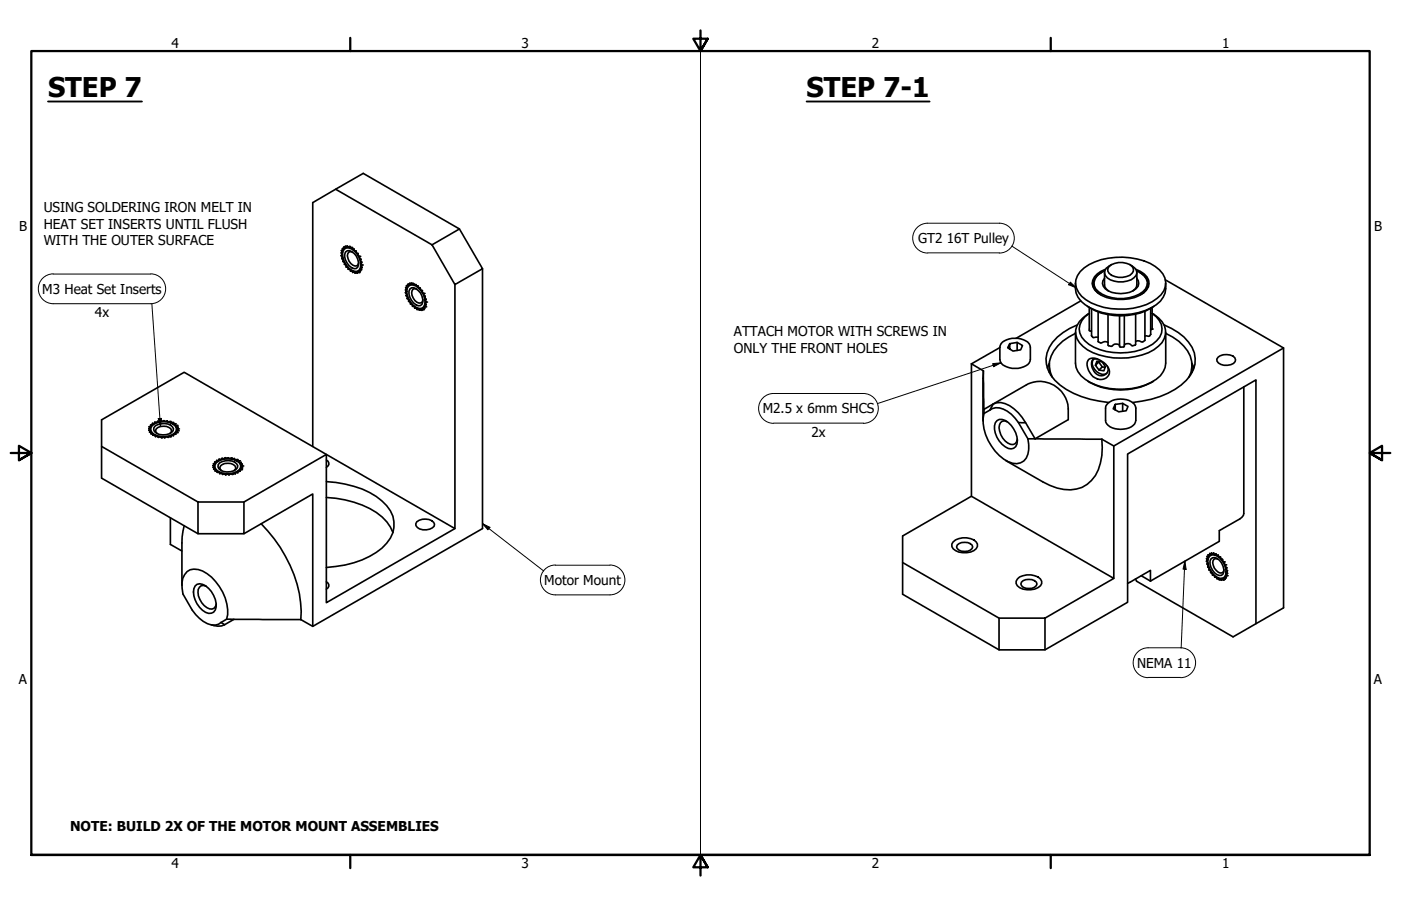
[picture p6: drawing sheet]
<svg xmlns="http://www.w3.org/2000/svg" width="432mm" height="279mm" viewBox="0 0 432 279" stroke-linecap="round" stroke-linejoin="round" font-family="sans-serif">
<!-- layer: Visible (ANSI) -->
<g fill="none" stroke="#000" stroke-width=".51">
<path d="M103.4 58.4l29.8 17.1M106.1 76.8a2.29 2.29 0 0 1 3.2 .7 4.9 4.9 0 0 1 1.4 5.8 2.29 2.29 0 0 1-3.2-.6 5.9 5.9 0 0 1-1.8-5.2zM106.5 77.7a1.73 1.73 0 0 1 2.7 .5 4.1 4.1 0 0 1 1 4.2l-.4 .4a3.8 3.8 0 0 1-3.6-4.4zM107 75.9l-.1 .4-.5-.4v.6l-.5-.3 .1 .6-.5-.2 .2 .7h-.5l.3 .6-.3 .1 .3 .5-.3 .4 .4 .5-.3 .4 .6 .3-.2 .5 .5 .4v.5l.4 .2 .1 .7h.5l.2 .7 .4-.1 .3 .6 .3-.2 .3 .6 .3-.3 .4 .5 .2-.4 .5 .5 .1-.5 .4 .3v-.6l.5 .3-.2-.7 .5 .1M107 75.9h.1M107.1 75.9l.3 .4 .3-.3 .4 .6 .3-.3 .3 .6 .4-.1 .2 .6 .5 .1 .1 .5 .5 .2v.6l.5 .3-.1 .5 .5 .3M108.6 77.7h-1.1a2.92 2.92 0 0 0 2.4 4.3l.5-.3 .2-.7M111.3 79.9v.1M133.2 75.5l8.4-4.9 7.1 12.3-8.5 4.9zM141.6 70.6l-29.6-17.1-15.6 9v75.2M111.3 80l-.2 .4 .4 .4-.2 .4 .3 .5-.3 .2 .3 .6h-.4l.2 .7M111.4 83.2h.1"/>
<path d="M125.2 91.2l.4 .4-.1 .5 .5 .3-.1 .5 .5 .3 .2 .6 .4 .1 .2 .6 .4-.1 .2 .7 .4-.2 .3 .5 .3-.3 .4 .5 .2-.4 .5 .5v-.5l.5 .3v-.6l.5 .3M125.2 91.1l.2-.3-.4-.5 .3-.3-.3-.6 .3-.1-.3-.6h.5l-.2-.6 .5 .1-.1-.6 .5 .3v-.5l.5 .4 .1-.5 .5 .5 .2-.4 .4 .6 .3-.2 .3 .5h.4l.2 .5h.4l.2 .7 .5 .1v.6l.5 .3-.1 .5 .5 .4-.2 .4 .4 .5-.2 .3 .3 .6-.3 .1 .3 .7h-.4l.2 .6h-.5l.2 .5M125.2 91.1v.1M125.9 88.3a2.21 2.21 0 0 1 3.1 .6 4.8 4.8 0 0 1 1.5 5.8 2.28 2.28 0 0 1-3.2-.6 6.1 6.1 0 0 1-1.8-5.1zM126.3 89.2a1.66 1.66 0 0 1 2.6 .4 4 4 0 0 1 1.1 4.3l-.4 .3a3.2 3.2 0 0 1-3.3-2.6l-.3-.9zM128.4 89.2h-1.1a2.92 2.92 0 0 0 2.4 4.2l.5-.3 .2-.6M130.9 95.1v.1M140.2 87.8v75.2l-39.6 22.9v-45.8l-25.4 14.7M148.7 82.9v80.1l-52.3 30.2-3.7-2.1M331.5 87.3a7.1 7.1 0 0 0 4.5 7.6 21.4 21.4 0 0 0 20.4-.9 6.8 6.8 0 0 0 2.9-6.7M332.9 83.8a18.3 18.3 0 0 1 15.5-4.3 13.9 13.9 0 0 1 10 5 5.4 5.4 0 0 1-1.8 7.5 20.4 20.4 0 0 1-18.4 2.2 8.6 8.6 0 0 1-6.7-6.6l.1-1.3 .5-1.3zM333.1 92.8l-19.9 11.5"/>
<path d="M333.8 98l1.9-1.4a5.2 5.2 0 0 0-1.4 8.5 18 18 0 0 0 17.5 2.7 9.3 9.3 0 0 0 6.2-5.1 5.4 5.4 0 0 0-2.9-6.1 6.7 6.7 0 0 1 4.1 6.5 6.8 6.8 0 0 1-3.6 4.8 21.8 21.8 0 0 1-20.4 0 6.8 6.8 0 0 1-3.7-6.1l.4-1.3 .8-1.3zM335.2 94.5a19.5 19.5 0 0 0 20.5 0M335.7 94.8v7.1l.7 .2M336.4 95.2v8.4l.6 .5 1.5-.1M338.5 96.2v9.1l.7 .4h.5a1.62 1.62 0 0 1 1.8-.1M339.6 83.9a4.1 4.1 0 0 0-2.5 4.6l1.2 1.7 1 .7M340.4 84.1l.2 4.4 1 1.2M340.4 85.9a2.3 2.3 0 0 0 1.1 3.8 8.5 8.5 0 0 0 8.6-.7 2.17 2.17 0 0 0 .3-3.1M340.5 83.5a4.3 4.3 0 0 0-3.3 4.6 6.4 6.4 0 0 0 5.6 3.7 11.1 11.1 0 0 0 10.3-2.7 3.3 3.3 0 0 0-1.5-4.9l-1.3-.7M340.7 83.1a5.6 5.6 0 0 0-4.1 4.3 6.5 6.5 0 0 0 6.1 4.7 12.1 12.1 0 0 0 10.6-2.6 3.3 3.3 0 0 0-.6-5l-2.6-1.4M341.5 97v9.4l1.3 .3a1.43 1.43 0 0 1 2.3-.1M341.8 82.2a5.7 5.7 0 0 1 7.1 0 1.72 1.72 0 0 1-.7 2.7 5.8 5.8 0 0 1-6.4-.6l-.4-.7v-.7z"/>
<path d="M342.6 81.6a2.93 2.93 0 0 0-2.2 2.6 3.4 3.4 0 0 0 2.9 2.5 6.6 6.6 0 0 0 6.8-1.7 2.08 2.08 0 0 0-1.2-3l-.7-.4M346.5 97.3v9.5l-1.1 .3-.3-.2v-9.5M350 96.9v9.3l-1.2 .4a1.43 1.43 0 0 0-2.3-.2M350.4 84.1l-.1 4.4-1.2 1.2M351.2 83.9a3.8 3.8 0 0 1 2.1 5.4l-.7 .9-1.1 .7M352.9 96v8.9l-.9 .6a2.06 2.06 0 0 0-2-.2M354.6 95.1v8l-.5 .6-1.2-.1M355.1 94.8v6.7l-.5 .2M359.2 86.3l36.4 21-52.3 30.2-3.7-2.1M299.4 112.2l3.7 2.2M299.4 112.2v40.8M303.1 114.4l.2 11.8"/>
<path d="M303.1 114.4l-.1 15.4M308.2 107.2l-8.8 5M309 105.5a6.8 6.8 0 0 1 8.2 .5l.4 1.1v3.8a3.1 3.1 0 0 1-3 2.5 6.3 6.3 0 0 1-6.1-1.4l-.3-1.1v-3.8l.3-1.1zM311.2 106l-.6 1.3 1.6 1 2.4-.4 .6-1.3-1.7-1-2.3 .4v1.6M313.5 105.6v2.5M323.4 112l-.6 1.5M323.4 112.6v2.3M331.5 102.4v9.6a7 7 0 0 0 4.5 5.9 21.4 21.4 0 0 0 20.4-.9 6.5 6.5 0 0 0 2.9-5v-9.6M331.5 102.8a13.2 13.2 0 0 0-8 8.6l-.1 1.7 .3 1.7 .7 1.6M332 100.2a14.7 14.7 0 0 0-9.3 8.6 9.4 9.4 0 0 0 4 9.9 29 29 0 0 0 15.1 5.4M335.3 117.6a20.3 20.3 0 0 0 20.2 0M335.5 110.9a4 4 0 0 1 4.7 .9l.6 .5a2.55 2.55 0 0 1 1.1 2.5 2.55 2.55 0 0 1-1.7 2.1 4.5 4.5 0 0 1-4.9-5.6z"/>
<path d="M336.9 110.8a3.4 3.4 0 0 0 2.8 4.6h.7l.7-.3M338.1 110.7a1.5 1.5 0 0 0-1.5 .5 1.5 1.5 0 0 0-.1 1.7 2.87 2.87 0 0 0 4.6 2.3 1.86 1.86 0 0 0 .1-2.4M338.6 111.6l1.1 1.6-1 .9M338.7 111.4l-1.1 1.2 1.1 1.5 1.5 .3 .5-1.4-1-1.4-1.6-.2-.5 1.2M339.7 113.2l.9 .1M358.8 100.2a14.7 14.7 0 0 1 9.3 8.6 9.3 9.3 0 0 1-4.1 9.9 28.5 28.5 0 0 1-14.9 5.4M359.3 102.8a12.8 12.8 0 0 1 8 8.6v1.7l-.2 1.7-.7 1.6M367.3 112l.7 1.5M367.4 112.6v2.3M375.4 110.2a4.2 4.2 0 0 1 5.2 .1l.2 .6a2.18 2.18 0 0 1-2.5 1.7 3.2 3.2 0 0 1-3.2-1.2l-.1-.7zM383.3 119.3l-.1 39.6-1.1 1.1-6.3 3.6v3.3l-21.2 12.3M395.6 107.3v80.2l-15.6 8.9-29.7-17.1-.4-.7"/>
<path d="M31.3 137.7l29.7 17.1M46 131.6h.1M46.4 131.1l.7-.1-.1-.4h.7l.1-.4 .6 .1 .2-.4 .6 .2 .3-.4 .6 .3 .4-.3 .5 .3 .6-.2 .2 .3 .7-.1 .1 .4 .7-.1v.4h.7l-.2 .4 .7 .1-.3 .4 .7 .1-.4 .3 .5 .3-.5 .2 .4 .3-.5 .2 .2 .4-.6 .1 .2 .4h-.7v.5l-.7-.1-.1 .4-.7-.1-.2 .3-.6-.2-.4 .3-.5-.3-.5 .3-.4-.3-.6 .2-.2-.4-.7 .1-.1-.4h-.7l.1-.3-.7-.1 .2-.4-.6-.1 .3-.4-.6-.2 .5-.3-.5-.3 .6-.2-.4-.3 .6-.2zM46.9 131.3a5.5 5.5 0 0 1 7.1 0 1.65 1.65 0 0 1-.8 2.7 5.9 5.9 0 0 1-6.3-.6l-.4-.7v-.7zM47.9 131.3a4.5 4.5 0 0 1 5.2 .3l.4 .6a2.23 2.23 0 0 1-2.3 1.8 3.3 3.3 0 0 1-3.8-1.5v-.6zM48.5 133.7l-.6-1a3.1 3.1 0 0 1 4.7-.5l.2 1.1-.5 .4M303.3 126.2l13.1-7.5a8.8 8.8 0 0 1 12.8 7.4v3.3l-10.2 5.9M303.3 127.5a14.3 14.3 0 0 0 8.8 15.4 4 4 0 0 0 5-4.2l-.3-3.4M303.3 126.2v1.3M305.1 126.5l-1.8 1M306.1 124.6a5.5 5.5 0 0 1 6.4 1.4l1.3 1.3 2.3 3.1-2.2-.1a8.7 8.7 0 0 0-7-4.6l-1.8 .8zM307.3 129.7a2.75 2.75 0 0 1 3.5 .6 7.3 7.3 0 0 1 2.6 6.6 2.1 2.1 0 0 1-3.6 .9 7.1 7.1 0 0 1-3-7.4z"/>
<path d="M310.4 130a1.67 1.67 0 0 0-1.9 .1 1.67 1.67 0 0 0-.6 1.9 5.4 5.4 0 0 0 4.3 5.1l.7-.3 .7-1.4M313.9 130.3l2.9 5M316.1 130.4l2.9 4.9M316.8 135.3h2.2M319 135.3l20.6 .1M339.6 135.4a16.3 16.3 0 0 1-3.2 12.7 10 10 0 0 1-10.6 2.4l-4.4-1.9-11.4-6.6M341.6 124.3a6.4 6.4 0 0 1 8.1 .5l.4 1.1v3.7a3.5 3.5 0 0 1-3.8 2.7 5.1 5.1 0 0 1-5.5-2.1v-4.9zM343.3 137.5v40.9M343.7 124.7l-.6 1.3 1.7 1 2.3-.3 .6-1.4-1.7-.9-2.3 .3v1.7M346 124.4v2.4M52.5 159.7v8.2l3.6 2M61 154.8h14.2v9.8h-14.2z"/>
<path d="M65.8 144.7h.1M65.9 144.7l.6 .1-.2 .4 .7 .1-.1 .4M66.6 142.7a5.8 5.8 0 0 1 7.2 0 1.65 1.65 0 0 1-.8 2.7 6 6 0 0 1-6.4-.6l-.4-.7v-.7zM66.9 145.7h.1M67 145.7l.6-.1 .1 .4M67.7 142.7a4.5 4.5 0 0 1 5.3 .4l.3 .5a2.23 2.23 0 0 1-2.3 1.9 3.3 3.3 0 0 1-3.8-1.5v-.7zM67.7 146h.1M67.8 146l.6-.1 .2 .4 .6-.2 .3 .3 .6-.2 .4 .2M68.3 145.2l-.5-1.1a2.99 2.99 0 0 1 4.8 0v.6l-.5 .5M70.5 146.4h.1M74.7 143.1l-.7-.1 .4-.4-.7-.1 .1-.4h-.7v-.4l-.7 .1-.1-.4-.7 .1-.3-.3-.6 .2-.3-.2-.6 .2-.5-.2-.3 .3-.6-.1-.2 .3-.6-.1-.2 .4h-.7l.2 .4-.7 .1 .2 .4-.6 .1 .4 .3-.6 .3 .5 .2-.4 .3 .5 .2-.4 .4M74.7 143.2l-.4 .2 .5 .3-.5 .3 .4 .3-.6 .2 .3 .3-.6 .2 .2 .4h-.7v.4l-.7-.1-.1 .4-.7-.1-.2 .3-.6-.2-.4 .3"/>
<path d="M74.7 143.1v.1M100.6 153.4a29.5 29.5 0 0 1 17.2 6l1.5 1.6 1.8 3.2M100.6 148.5a29.6 29.6 0 0 1 17.1 6 9 9 0 0 1 0 14.5 28.3 28.3 0 0 1-17.1 6M100.6 141.9a1.22 1.22 0 0 1 .8 1.1 1.22 1.22 0 0 1-.8 1.1M56.8 162.1l-.7 3.5v14.9M75.2 164.6l21.2-12.3v40.9M80.5 161.5a41.2 41.2 0 0 1 12.3 27l-.1 2.6M100.6 179.4a1.22 1.22 0 0 1 .8 1.1 1.22 1.22 0 0 1-.8 1.2M128.5 160.9a4.1 4.1 0 0 1 5.2 .2l.2 .6a2.31 2.31 0 0 1-2.5 1.7 2.63 2.63 0 0 1-3.3-1.9zM140.2 163l-83.4-48.2-25.5 14.7v17.9l29.7 17.2M278.2 173.5l29.7 17.1M293.8 167.1a5.5 5.5 0 0 1 7.1 0 1.67 1.67 0 0 1-.7 2.7 6 6 0 0 1-6.4-.6l-.4-.7v-.7z"/>
<path d="M295 168.1a3.6 3.6 0 0 1 4.6 0l.2 .6a2.89 2.89 0 0 1-5 0zM313.6 178.6a5.5 5.5 0 0 1 7.1 0 1.65 1.65 0 0 1-.8 2.6 5.9 5.9 0 0 1-6.3-.5l-.4-.7v-.7zM314.8 179.5a3.6 3.6 0 0 1 4.6 0l.2 .6a2.91 2.91 0 0 1-4.8 .5l-.2-.5zM351.7 177.5l2.9 1.7M354.6 179.2v-3.3l-7.1 4M372.4 171.1l.2 .6-.6-.1 .3 .6-.4 .1 .3 .6-.3 .2 .3 .5-.2 .3 .4 .5-.2 .5 .5 .3-.1 .6 .5 .2v.6l.5 .1 .1 .7h.4l.3 .6 .4-.1 .3 .6 .3-.3 .4 .6 .2-.4 .4 .5 .2-.5 .5 .5v-.6l.5 .3-.1-.6 .5 .2M372.4 171.1h.1M372.4 171.1l.5 .2v-.6l.4 .4 .1-.5 .5 .4 .2-.4 .4 .5 .3-.3 .3 .6 .4-.2 .2 .6h.5l.1 .6 .5 .1 .1 .6 .4 .2v.6l.5 .3-.2 .4 .5 .5-.2 .4 .4 .5-.3 .2 .3 .6-.3 .1 .2 .6h-.4l.2 .6M372.8 171.5a2.29 2.29 0 0 1 3.2 .6 4.9 4.9 0 0 1 1.4 5.9 2.29 2.29 0 0 1-3.2-.6 5.9 5.9 0 0 1-1.8-5.3zM373.2 172.4a1.77 1.77 0 0 1 2.7 .4 4.2 4.2 0 0 1 1 4.2 1.7 1.7 0 0 1-2.6-.3 4.1 4.1 0 0 1-1.1-4.3zM375.3 172.4h-1.1a2.92 2.92 0 0 0 2.4 4.3l.5-.4 .2-.6M378 178.1v.1"/>
<path d="M60.1 180.7a2.27 2.27 0 0 1 3.3 0 7.3 7.3 0 0 1 3 7.4 2.06 2.06 0 0 1-3 .7 7.4 7.4 0 0 1-3.6-7.3zM63.5 180.8a1.67 1.67 0 0 0-1.9 .1 1.67 1.67 0 0 0-.6 1.8 5.4 5.4 0 0 0 4.3 5.1l.7-.2 .7-1.4M65.1 192.7a5 5 0 0 0 4.1 0M68.1 192l1.1 .7M69.8 190.9a14.1 14.1 0 0 0-6-14 5.3 5.3 0 0 0-6.1-.6 5.6 5.6 0 0 0-1.6 5.1l.3 1.8a18.6 18.6 0 0 0 6.3 8.4 4.5 4.5 0 0 0 5.4 .4M69.8 190.9l2.3 .1M69.8 190.9l-1.7 1.1M72.1 191l20.6 .1M72.1 191l-2.9 1.7M307.9 190.6h14.2v9.8h-14.2zM322.1 190.6l21.2-12.2-43.9-25.4-21.2 12.3v18l29.7 17.1M387.1 192.3v-75.1l-39.6 22.8v45.7l-25.4 14.7"/>
</g>
<g fill="#000">
<circle cx="105.2" cy="78" r=".25"/>
<circle cx="105.5" cy="76.6" r=".25"/>
<circle cx="105.9" cy="76.2" r=".25"/>
<circle cx="106.4" cy="75.9" r=".25"/>
<circle cx="107.7" cy="76" r=".25"/>
<circle cx="108.4" cy="76.3" r=".25"/>
<circle cx="110.9" cy="79.1" r=".25"/>
<circle cx="110.6" cy="84.1" r=".25"/>
<circle cx="111.6" cy="81.7" r=".25"/>
<circle cx="125" cy="89.4" r=".25"/>
<circle cx="125.7" cy="87.6" r=".25"/>
<circle cx="126.2" cy="87.4" r=".25"/>
<circle cx="126.8" cy="87.3" r=".25"/>
<circle cx="128.5" cy="95.4" r=".25"/>
<circle cx="129.2" cy="95.6" r=".25"/>
<circle cx="129.9" cy="95.7" r=".25"/>
<circle cx="130.4" cy="95.5" r=".25"/>
<circle cx="130.7" cy="90.5" r=".25"/>
<circle cx="131.2" cy="94.6" r=".25"/>
<circle cx="131.4" cy="93.2" r=".25"/>
<circle cx="355.1" cy="101.5" r=".25"/>
<circle cx="45.8" cy="132.7" r=".25"/>
<circle cx="45.8" cy="132.1" r=".25"/>
<circle cx="46.1" cy="133.3" r=".25"/>
<circle cx="46.4" cy="131.1" r=".25"/>
<circle cx="46.5" cy="133.8" r=".25"/>
<circle cx="48.6" cy="129.9" r=".25"/>
<circle cx="49.5" cy="129.7" r=".25"/>
<circle cx="49.8" cy="135" r=".25"/>
<circle cx="51.8" cy="134.9" r=".25"/>
<circle cx="52.5" cy="130" r=".25"/>
<circle cx="53.3" cy="130.3" r=".25"/>
<circle cx="54" cy="130.7" r=".25"/>
<circle cx="54.5" cy="131.2" r=".25"/>
<circle cx="54.6" cy="133.4" r=".25"/>
<circle cx="54.9" cy="132.8" r=".25"/>
<circle cx="55" cy="132.3" r=".25"/>
<circle cx="65.6" cy="143.6" r=".25"/>
<circle cx="65.7" cy="144.1" r=".25"/>
<circle cx="65.8" cy="143" r=".25"/>
<circle cx="68.4" cy="141.4" r=".25"/>
<circle cx="69.3" cy="141.2" r=".25"/>
<circle cx="71.3" cy="141.2" r=".25"/>
<circle cx="71.6" cy="146.3" r=".25"/>
<circle cx="73.1" cy="141.7" r=".25"/>
<circle cx="73.8" cy="142.1" r=".25"/>
<circle cx="74.4" cy="144.8" r=".25"/>
<circle cx="74.8" cy="143.7" r=".25"/>
<circle cx="371.9" cy="172.3" r=".25"/>
<circle cx="372" cy="173.9" r=".25"/>
<circle cx="373.1" cy="176.6" r=".25"/>
<circle cx="374.4" cy="178" r=".25"/>
<circle cx="375.1" cy="178.5" r=".25"/>
<circle cx="375.8" cy="178.8" r=".25"/>
<circle cx="377.1" cy="178.9" r=".25"/>
<circle cx="377.3" cy="173.3" r=".25"/>
<circle cx="377.8" cy="174.2" r=".25"/>
<circle cx="378.2" cy="177.5" r=".25"/>
</g>
<!-- layer: Border (ANSI) -->
<path d="M107.9 11.7v4M215.9 9.4v6.3l-2.2-3.8h4.4l-2.2 3.8 2.2-3.8M323.8 11.7v4M3.3 139.7h6.4l-3.9-2.2v4.4l3.9-2.2-3.9 2.2M428.5 139.7h-6.4l3.9-2.2v4.4l-3.9-2.2 3.9 2.2M9.7 263.7v-248h412.4v248h-412.4h412.4M107.9 263.7v4M218.1 267.5l-2.2-3.8 2.2 3.8h-4.4l2.2-3.8v6.3M323.8 263.7v4" fill="none" stroke="#000" stroke-width=".7"/>
<!-- layer: Sketch Geometry (ANSI) -->
<path d="M215.9 15.8v248.2" fill="none" stroke="#000" stroke-width=".31"/>
<!-- layer: Symbol (ANSI) -->
<g fill="none" stroke="#000" stroke-width=".31">
<path d="M285.9 78h22.1M308 68.8a4.6 4.6 0 0 1 4.6 4.6 4.6 4.6 0 0 1-4.6 4.6M308 68.8h-22.1a4.6 4.6 0 0 0-4.6 4.6 4.6 4.6 0 0 0 4.6 4.6M311.8 75.9l19.9 12.9M16.4 84.5h30.1M16.4 84.5a4.6 4.6 0 0 0-4.6 4.5 4.6 4.6 0 0 0 4.6 4.7h30a4.6 4.6 0 0 0 4.7-4.6 4.6 4.6 0 0 0-4.6-4.6M46.8 93.6l2.7 37.9M329.9 87l1.8 1.8-2.3-1zM305.9 112.1l2.6-.2-2.2 1.2zM308.5 111.9l-38.1 12.6M48.8 129.1l1-.1-.3 2.5zM238.4 121.3a4.6 4.6 0 0 0-4.6 4.7 4.6 4.6 0 0 0 4.6 4.6"/>
<path d="M238.4 121.3h27.7M238.4 130.5h27.7M266.1 121.3a4.6 4.6 0 0 1 4.6 4.7 4.6 4.6 0 0 1-4.6 4.6M148.7 161.5l2.3 1.1-.6 .8zM148.7 161.5l18.9 14.6M171.1 174.3h16.9M171.2 174.2a4.6 4.6 0 0 0-4.6 4.6 4.6 4.6 0 0 0 4.6 4.7h16.8a4.6 4.6 0 0 0 4.6-4.7 4.6 4.6 0 0 0-4.6-4.6M365.2 173l.4 2.6-1-.1zM365.2 173l-1.2 26.8M353.9 199.8a4.6 4.6 0 0 0-4.7 4.6 4.6 4.6 0 0 0 4.7 4.6M353.9 199.8h10M363.9 199.8a4.6 4.6 0 0 1 4.6 4.6 4.6 4.6 0 0 1-4.6 4.6"/>
<path d="M353.9 208.9h10"/>
</g>
<g fill="#000">
<path d="M329.9 87l1.8 1.8-2.3-1z" fill-rule="evenodd"/>
<path d="M305.9 112.1l2.6-.2-2.2 1.2z" fill-rule="evenodd"/>
<path d="M48.8 129.1l1-.1-.3 2.5z" fill-rule="evenodd"/>
<path d="M148.7 161.5l2.3 1.1-.6 .8z" fill-rule="evenodd"/>
<path d="M365.2 173l.4 2.6-1-.1z" fill-rule="evenodd"/>
</g>
<path d="M14.8 31.3h29M248.6 31.3h37.9" fill="none" stroke="#000" stroke-width=".57"/>
<g font-size="8.4">
<text x="14.8" y="29.9">STEP 7</text>
<text x="248.6" y="29.9">STEP 7-1</text>
</g>
<g font-size="4.2">
<text x="52.8" y="14.7">4</text>
<text x="160.8" y="14.7">3</text>
<text x="268.7" y="14.7">2</text>
<text x="376.7" y="14.7">1</text>
<text x="13.5" y="65.5">USING SOLDERING IRON MELT IN</text>
<text x="5.9" y="71.4">B</text>
<text x="13.5" y="70.5">HEAT SET INSERTS UNTIL FLUSH</text>
<text x="423.5" y="71.4">B</text>
<text x="13.5" y="75.6">WITH THE OUTER SURFACE</text>
<text x="283" y="75">GT2</text>
<text x="291.8" y="75">16T Pulley</text>
<text x="13" y="90.6">M3 Heat Set Inserts</text>
<text x="29.3" y="97.9">4x</text>
<text x="226.2" y="103.8">ATTACH MOTOR WITH SCREWS IN</text>
<text x="226.2" y="108.8">ONLY THE FRONT HOLES</text>
<text x="235.1" y="127.5">M2.5 x 6mm SHCS</text>
<text x="250.1" y="134.7">2x</text>
<text x="167.8" y="180.4">Motor Mount</text>
<text x="350.5" y="205.9">NEMA 11</text>
<text x="5.8" y="211.1">A</text>
<text x="423.4" y="211.1">A</text>
<text x="21.6" y="256.2">NOTE: BUILD 2X OF THE MOTOR MOUNT ASSEMBLIES</text>
<text x="52.8" y="267.7">4</text>
<text x="160.8" y="267.7">3</text>
<text x="268.7" y="267.7">2</text>
<text x="376.7" y="267.7">1</text>
</g>
</svg>
